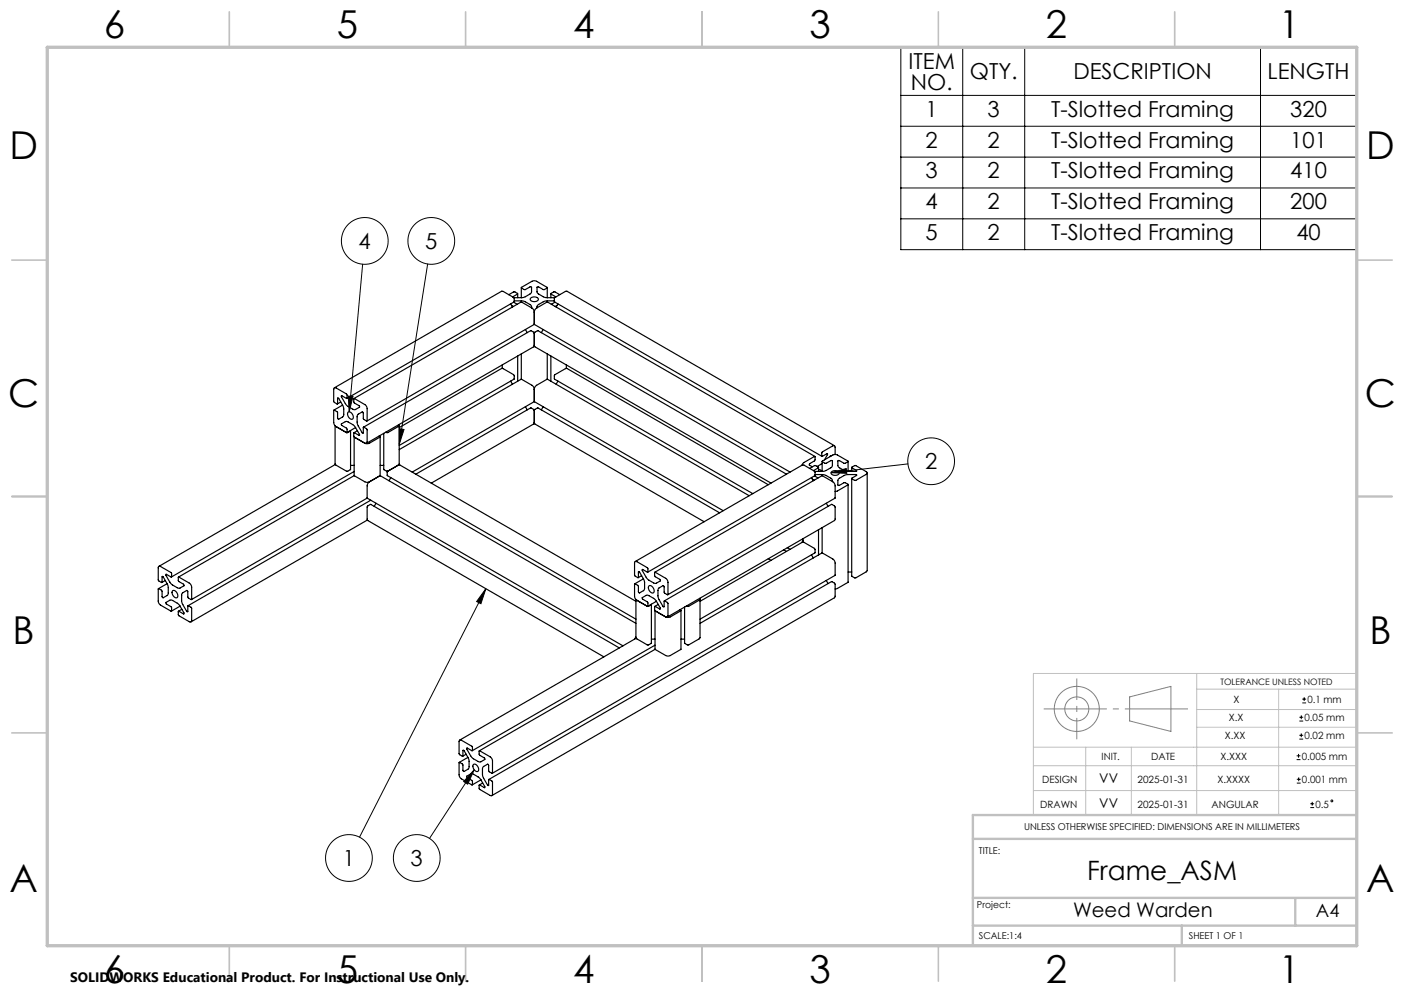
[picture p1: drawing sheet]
<svg xmlns="http://www.w3.org/2000/svg" width="297mm" height="210mm" viewBox="0 0 297 210" stroke-linecap="round" stroke-linejoin="round" font-family="sans-serif">
<g fill="none" stroke="#000" stroke-width=".25">
<path d="M106.2 77.2v.7M107.6 62.3l1.1-.6 .8 .4-1 .7M108 64.3l.4 .6M108.2 64.6l.4 .2M108.6 63.9l.8 .4M108.7 63h1.6M108.8 63.6l2.1 .1 1.3 .8 .2 .6M109.5 62.1v.9M109.5 75.3v5.3M110.3 63l.6-.2 1.2-.6 .3-.5v-1l-1.4 .6-.7-.5 2.2-1.3 .5-.1 .5 .1 2.3 1.3-.8 .5-1.3-.6-.1 1 .2 .4 1.1 .7 .9 .2M110.3 60.8v2.2M110.3 74.8v5.4"/>
<path d="M111.1 69.7l.4 .6M112.2 63.1a1.12 1.12 0 0 1 1.7 .1 .97 .97 0 0 1-.9 .6 .97 .97 0 0 1-.9-.5zM113 66l-.4-.8-2.4-1.3-35.3 20.4M113 68.5l-35.4 20.5M113 70.5l-.1-.2-.7-.4-35.3 20.4M113 73l-.1 .3-35.4 20.5M113 66l.4-.8 2.4-1.3 56.6 32.6M113 68.5l54.1 31.3M113 70.5l.1-.2 .7-.4 52.6 30.4M113 73l.2 .3 49.9 28.9M113 66v2.5M113 70.5v2.5"/>
<path d="M114.9 69.7l-.4 .6M115.8 60.8v2.2M115.8 74.8v5.4M115.8 63h1.5M116.5 62.1v.9M116.5 75.3v5.3M117.3 63.6l-2.2 .1-1.3 .8-.2 .6M117.4 63.9l-.8 .4M117.5 62.8h.1M117.8 64.6l-.4 .2M118 64.3l-.4 .6M118.4 62.3l-1.1-.6-.8 .4 1 .7"/>
<path d="M119.8 77.2v.7M70.7 82l35.4-20.4h.3l2.3 1.4v.9l-35.3 20.4M70.9 90v8.2l2.5 1.5 .8-.4v-8.2l-.7 .4h-.2M70.9 98.2l-37.3 21.6M72.1 85l-.7 .4M72.5 85.7l-1-1.6-.1 .1v1.2l-.8-.4v-2.7a.3 .3 0 0 1 .1-.3 .3 .3 0 0 1 .4 0l2.3 1.4v.9l-1.1-.6-.1 .1 .9 1.6 .5 .6 1.3 .6 1.2-.5-.1-.3-1.1-.7v-.8l2.3 1.3 .3 .3 .2 .5v2.6l-.8-.4-.1-1.3-.2-.2-1 .7-.1 1.5 .2 .7 1 1.6h.1l.1-1.2 .7 .4 .1 2.6a.3 .3 0 0 1-.2 .4 .3 .3 0 0 1-.3-.1M72.5 85.7l.2 .8v1.3l-.2 .4-1 .4-.1-1.4-.8-.4v2.7l.4 .6 2.3 1.4M72.5 85.7l-1.9 1M73.6 87.2a.97 .97 0 0 1 1 .4 .97 .97 0 0 1-.1 1.1 1.04 1.04 0 0 1-.9-1.5zM74.2 98.4h.7M74.9 92.4v8.2l2.4 1.3h.9M74.9 99.7l-38.6 22.3"/>
<path d="M75.2 90.4l-1.8 1.1M75.2 90.4l.9 1.6-.2 .1-1-.6v.9l2.3 1.3M75.2 90.4l-.6-.6-1.1-.6h-.5l-.8 .6 1.2 .8v.8l-.1 .1M75.6 91.1l-.7 .4M80.2 92.2l.2 .2-2.2 1.3-.5 .1-.5-.1M80.4 92.4v8.2M80.4 98.4h.8M81.2 91.6v7.7l.6 .4 .3-.1M82.1 99.6l-.2 .3 .1 .7 52.5 30.3M84.2 98.4l.4-.1 49.9 28.9M84.2 98.4l-2.1 1.2M84.4 89.8v.2l-.2 .2-2.2 1.3-.4-.1"/>
<path d="M84.4 89.9v8.2l-.2 .3M84.4 90.4l21.7-12.5 .3 .1 2.4 1.4-.1 .8-24.3 14M108 80.6l.4 .7M111.1 86l.4 .7M113 82.3l.4-.8 2.4-1.3 42.7 24.6M113 84.9l40 23.1M113 86.8l.1-.2 .7-.3 38.4 22.1M113 89.4l.2 .3 35.8 20.6M113 82.3l-.4-.8-2.4-1.3-25.8 14.9M113 84.9l-25.8 14.9M113 86.8l-.1-.2-.7-.3-24.2 14M113 89.4l-.1 .3-21.7 12.5"/>
<path d="M113 82.3v2.6M113 86.8v2.6M114.9 86l-.4 .7M118 80.6l-.4 .7M169.6 98.4l.5-.6 2.3-1.3v.9l-1.2 .8v.2l.6 .3M171.3 99.1l1.1-.7 .7 .4-1 .7M172.3 99.7h1.6M173.2 99.4h.4l.1 .3M173.2 98.9v.8M173.9 99.7l.9-.2 1.1-.7 .2-.4-.1-1-1.3 .6-.8-.5 2.3-1.3 .5-.1 .5 .1 2.2 1.3-.8 .5-1.3-.6-.1 1 .2 .4 1.2 .7 .8 .2M173.9 98l-1 .7M173.9 97.6v2.1"/>
<path d="M175.8 96.4l-.2 .2M175.8 99.8a1.12 1.12 0 0 1 1.7 .2 .97 .97 0 0 1-.8 .5 .97 .97 0 0 1-.9-.5zM176.5 94.3l-56.6-32.7h-.3l-2.3 1.4v.9l56.6 32.6M176.7 96.1v-1.5a.3 .3 0 0 0-.2-.3 .3 .3 0 0 0-.3 0l-2.3 1.4v.8l1.2-.5-.7 1.2M179.4 97.6v2.1M179.4 99.7h1.8v-.2l-1-.6 .7-.5 2.3 1.3a.3 .3 0 0 1 .2 .3 .3 .3 0 0 1-.2 .3l-2.3 1.3-.7-.4 1-.7v-.1h-1.9l-.7 .2-1.3 .8-.1 1.2 .3 .1 1.2-.6 .7 .4-2.2 1.3-.5 .1M180.2 98.9v.8M74.9 100.6l-37.1 21.4M77.7 105.3l-37.2 21.5M77.7 105.4l54.1 31.2M77.7 110l-37.3 21.5M78.2 101.9l-.5 .7v2.8"/>
<path d="M78.4 105.8l-38.6 22.3M79.5 106.4l-.3 .7M80.4 100.6l54.1 31.2M80.4 100.6l-2.2 1.3M82.7 101l-.4 .7M134.4 118.8l35.3-20.5 .4 .1 2.3 1.3v.9l-35.4 20.4M162.5 102.5l-42.6-24.6-.3 .1-2.3 1.3v.9l41.9 24.2M162.5 118.2l.6 .3M165.8 116.3l.6 .3M166.6 115.8l.5 .4M169.9 114.3l-.3 .4M169.9 113.9v.7"/>
<path d="M171.7 101l.3 .7M171.7 117.3l.3 .7M171.8 101.3l.4 .3M172.3 100.6l.8 .5M172.4 100.4l2.2 .1 1.3 .7 .2 .6M173.2 112v5.4M173.9 111.6v5.3M174.8 106.4l.4 .7M179.4 102.5v20.6l-2.2 1.3-.5 .2M183.4 100v20.6l-.2 .3-2.3 1.3-.7-.4v-20.6M35 122.8l-.8 .4M35.3 123.4l.3 .9v1.3l-.3 .3-.9 .5-.1-1.4-.8-.5v2.6l.1 .5 .4 .4 2.2 1.3v-.9l-1.1-.9 .8-.6 .6 .1 1.2 .7 .4 .5"/>
<path d="M35.3 123.4l-.9-1.5-.1 .1v1.2l-.8-.4v-2.7a.3 .3 0 0 1 .1-.3 .3 .3 0 0 1 .4 0l2.3 1.4-.1 .8-1-.6-.1 .2 .9 1.6 .5 .5 1.3 .7 1.1-.5v-.3l-1.1-.7v-.9l2.2 1.3 .4 .4 .1 .5v2.6l-.7-.4-.1-1.3-.2-.2-1 .7-.1 1.4 .2 .8 1 1.6 .1-.1 .1-1.2 .7 .4v2.7a.3 .3 0 0 1-.1 .3 .3 .3 0 0 1-.4 0l-2.2-1.4v-.8l1 .5h.2l-.9-1.6M35.3 123.4l-1.8 1.1M36.5 124.9a.97 .97 0 0 1 .9 .5 .97 .97 0 0 1 0 1 1.04 1.04 0 0 1-.9-1.5zM38.1 128.2l-1.8 1M38.5 128.9l-.7 .4M131 137l-52.6-30.3-.7 .4v2.7l.1 .3 49.9 28.8M134.5 126.8v8.1l2.5 1.5 .8-.4v-8.2M134.5 134.7l-.2 .4M134.6 135l-37.3 21.5M135.7 121.7l-.7 .5M136.1 122.4l.3 .8-.1 1.3-.2 .4-.9 .5-.2-1.5-.8-.4v2.7l.4 .7 2.3 1.3M136.1 122.4l-.9-1.5-.2 .1v1.1l-.7-.4-.1-2.6a.3 .3 0 0 1 .2-.3 .3 .3 0 0 1 .3 0l2.3 1.4v.8l-1.1-.6-.1 .2 .9 1.6 .6 .5 1.3 .7 1.1-.6-.1-.2-1.1-.7 .1-.9 2.2 1.3 .4 .4 .1 .5v2.5l-.8-.3v-1.3l-.2-.3-1.1 .7v1.5l.2 .7 .9 1.6h.2v-1.2l.8 .4v2.7a.3 .3 0 0 1-.1 .3 .3 .3 0 0 1-.4 0"/>
<path d="M136.1 122.4l-1.8 1.1M137.3 123.9a.97 .97 0 0 1 .9 .5 .97 .97 0 0 1 0 1 1.04 1.04 0 0 1-.9-1.5zM137.8 127.8l-.6 .4h-.3M137.8 135.2h.8M138.5 121l35.4-20.4 2.3 1.3 .3 .4 .2 .4-.1 2.7-35.3 20.4M138.6 136.4l-38.7 22.4M138.6 137.3l-37.2 21.5M138.9 127.2l-1.9 1M138.9 127.2l.8 1.5-.1 .1-1.1-.6v.9l2.3 1.4M138.9 127.2l-.5-.5-1.1-.7-.6-.1-.9 .6 1.2 .9 .1 .8h-.2M139.2 127.8l-.7 .4M140.5 127.1l35.4-20.4 .7 .4 .1 2.7-.2 .3-35.3 20.4"/>
<path d="M143.8 128.9l.2 .3-2.2 1.3-.5 .1-.5-.1M144.1 129.1l-.1 8.2-2.2 1.3-.5 .1-.5-.1-2.2-1.3v-8.2M144.1 135.2h.7M148 126.5l.1 .2-.2 .3-2.2 1.2-.4-.1M148.1 126.7v8.2l-2.5 1.5-.8-.4v-7.6M148.1 131.8l25.8-14.9 2.3 1.3 .4 .5v3l-72.5 41.8M148.1 127.2l21.6-12.5h.4l2.3 1.4v.8l-24.3 14M174.8 122.8l.4 .6M179.4 121h.8M98.6 159.5l-.7 .4M99 160.2l-.9-1.6-.2 .1v1.2l-.7-.4-.1-2.7a.3 .3 0 0 1 .2-.3 .3 .3 0 0 1 .3 0l2.3 1.4v.9l-1.1-.6-.1 .1 .9 1.6 .6 .6 1.3 .6 1.1-.5-.1-.3-1.1-.7v-.8l2.3 1.3 .3 .3 .2 .5v2.6l-.8-.4v-1.3l-.2-.2-1.1 .7v1.5l.2 .7 .9 1.6h.2v-1.2l.7 .4 .1 2.6a.3 .3 0 0 1-.2 .4 .3 .3 0 0 1-.3-.1l-2.3-1.3v-.9l1.1 .6 .1-.1-.9-1.6M99 160.2l.2 .8v1.3l-.2 .4-.9 .4-.2-1.4-.8-.4v2.6l.2 .4 .3 .4 2.3 1.3v-.9l-1.2-.8 .9-.6h.4l1.1 .6 .6 .6"/>
<path d="M99 160.2l-1.8 1M100.2 161.7a.97 .97 0 0 1 .9 .4 .97 .97 0 0 1 0 1.1 1.04 1.04 0 0 1-.9-1.5zM101.7 164.9l-1.8 1.1M102.1 165.6l-.7 .4M103.4 164.8l72.5-41.8 .7 .4 .1 2.7-.2 .3-72.5 41.9"/>
</g>
<g fill="none" stroke="#000" stroke-width=".21">
<path d="M190.6 10h96.4v42.8h-96.4zM203.7 10v42.8M216.8 10v42.8M266.6 10v42.8M190.6 20.2h96.4M190.6 26.7h96.4M190.6 33.2h96.4M190.6 39.8h96.4M76.7 55.9l-2.8 31.2M90.5 55.8l-6.1 38.2M190.6 46.3h96.4M73.7 83.8h1l-.8 3.3z"/>
<path d="M84.5 90.7l1 .1-1.1 3.2zM175.8 100l3.2-.9 .1 1zM192.1 98.1l-16.3 1.9M102.8 124.5l-1.1 3.2-.9-.5zM102.8 124.5l-26.7 52.5M274.3 159.8h.8M274.7 159.4v.8M274.9 156.3h.8M274.9 155.5h.8M274.9 152.5h.8M274.9 151.7h.8M275.3 155.1v.8"/>
<path d="M275.3 151.3v.8M275.5 148.7h.8M275.5 147.8h.8M275.9 147.4v.9M100.3 162.8l-1.4 3-.8-.5zM100.3 162.8l-9.4 14.5M274.3 160.6h.8M274.3 165.6h.8M274.3 164.8h.8M274.7 164.4v.8M277.2 170.8h.8M277.2 170h.8"/>
<path d="M277.6 169.6v.8"/>
<circle cx="77.2" cy="51" r="4.9"/>
<circle cx="91.2" cy="51" r="4.9"/>
<circle cx="197" cy="97.5" r="4.9"/>
<circle cx="281.7" cy="169.4" r=".2"/>
<circle cx="73.8" cy="181.5" r="4.9"/>
<circle cx="88.2" cy="181.5" r="4.9"/>
</g>
<g fill="none" stroke="#808080" stroke-width=".21">
<path d="M239 147.4l8.7-2.2v9.5l-8.7-2.2z"/>
<circle cx="227.8" cy="149.9" r="2.54"/>
<circle cx="227.8" cy="149.9" r="4.8"/>
</g>
<path d="M220.8 149.9h30.5" fill="none" stroke="#808080" stroke-width=".21" stroke-dasharray="15.2 1.3 1.3 1.3" stroke-dashoffset="1.9" stroke-linecap="butt"/>
<path d="M227.8 143.5v12.9" fill="none" stroke="#808080" stroke-width=".21" stroke-dasharray="15.2 1.3 1.3 1.3" stroke-dashoffset="10.7" stroke-linecap="butt"/>
<path d="M218.6 158h68.4M229.7 158v14.4M239.3 158v14.4M253.1 145.7h33.9M253.1 150h33.9M253.1 153.8h33.9M253.1 142.4v30M270.5 145.7v26.7M287 142.4h-68.4v30M218.6 161.9h68.4M218.6 167.2h68.4" fill="none" stroke="#c0c0c0" stroke-width=".21"/>
<g fill="none" stroke="#c0c0c0" stroke-width=".35">
<path d="M48.5 2.5v7.5M98.5 2.5v7.5M148.5 2.5v7.5M198.5 2.5v7.5M248.5 2.5v7.5M2.5 55h7.5M287 55h7.5M2.5 105h7.5M287 105h7.5M2.5 155h7.5M287 155h7.5M48.5 200v7.5"/>
<path d="M98.5 200v7.5M148.5 200v7.5M198.5 200v7.5M248.5 200v7.5"/>
</g>
<path d="M205.8 177.4h81.2M287 172.4h-81.2v27.6M205.8 195.8h81.2M205.8 189.9h81.2M250 195.8v4.2M274 190.2v5.6" fill="none" stroke="#c0c0c0" stroke-width=".5"/>
<path d="M10 10h277v190h-277z" fill="none" stroke="#c0c0c0" stroke-width=".7"/>
<path d="M73.7 83.8h1l-.8 3.3zM84.5 90.7l1 .1-1.1 3.2zM175.8 100l3.2-.9 .1 1zM102.8 124.5l-1.1 3.2-.9-.5zM100.3 162.8l-1.4 3-.8-.5z" fill="#000"/>
<g font-size="8.1">
<text x="22" y="8">6</text>
<text x="71.2" y="8">5</text>
<text x="121.2" y="8">4</text>
<text x="171.2" y="8">3</text>
<text x="221.2" y="8">2</text>
<text x="270.5" y="8">1</text>
<text x="2" y="33.6">D</text>
<text x="289" y="33.6">D</text>
<text x="1.7" y="86.1">C</text>
<text x="288.7" y="86.1">C</text>
<text x="2.7" y="136.1">B</text>
<text x="289.7" y="136.1">B</text>
<text x="2" y="188.6">A</text>
<text x="289" y="188.6">A</text>
<text x="22" y="208">6</text>
<text x="71.2" y="208">5</text>
<text x="121.2" y="208">4</text>
<text x="171.2" y="208">3</text>
<text x="221.2" y="208">2</text>
<text x="270.5" y="208">1</text>
</g>
<text font-size="5.6" x="230" y="186">Frame_ASM</text>
<g font-size="4.7">
<text x="192.2" y="14.5">ITEM</text>
<text x="205.2" y="16.8">QTY.</text>
<text x="227.1" y="16.8">DESCRIPTION</text>
<text x="268.1" y="16.8">LENGTH</text>
<text x="192.7" y="19">NO.</text>
<text x="195.8" y="24.7">1</text>
<text x="208.9" y="24.7">3</text>
<text x="222.4" y="24.7">T-Slotted Framing</text>
<text x="272.9" y="24.7">320</text>
<text x="195.8" y="31.2">2</text>
<text x="208.9" y="31.2">2</text>
<text x="222.4" y="31.2">T-Slotted Framing</text>
<text x="272.9" y="31.2">101</text>
<text x="195.8" y="37.7">3</text>
<text x="208.9" y="37.7">2</text>
<text x="222.4" y="37.7">T-Slotted Framing</text>
<text x="272.9" y="37.7">410</text>
<text x="195.8" y="44.3">4</text>
<text x="208.9" y="44.3">2</text>
<text x="222.4" y="44.3">T-Slotted Framing</text>
<text x="272.9" y="44.3">200</text>
<text x="75.9" y="52.6">4</text>
<text x="89.9" y="52.6">5</text>
<text x="195.8" y="50.8">5</text>
<text x="208.9" y="50.8">2</text>
<text x="222.4" y="50.8">T-Slotted Framing</text>
<text x="274.2" y="50.8">40</text>
<text x="195.7" y="99.2">2</text>
<text x="72.5" y="183.1">1</text>
<text x="86.9" y="183.1">3</text>
</g>
<text font-size="4.2" x="227" y="193.9">Weed Warden</text>
<text font-size="3.9" x="278.4" y="193.9">A4</text>
<text font-size="2.9" x="14.9" y="207.6">SOLIDWORKS Educational Product. For Instructional Use Only.</text>
<g font-size="2.8">
<text x="232.6" y="165.6">VV</text>
<text x="232.6" y="170.8">VV</text>
</g>
<g font-size="2.1">
<text x="261" y="148.6">X</text>
<text x="276.6" y="148.6">0.1 mm</text>
<text x="260" y="152.5">X.X</text>
<text x="276" y="152.5">0.05 mm</text>
<text x="233" y="160.6">INIT.</text>
<text x="243.5" y="160.6">DATE</text>
<text x="258.2" y="160.6">X.XXX</text>
<text x="259.1" y="156.3">X.XX</text>
<text x="275.4" y="160.6">0.005 mm</text>
<text x="276" y="156.3">0.02 mm</text>
<text x="220.5" y="165.6">DESIGN</text>
<text x="240.6" y="165.6">2025-01-31</text>
<text x="257.6" y="165.6">X.XXXX</text>
<text x="275.4" y="165.6">0.001 mm</text>
<text x="220.1" y="170.8">DRAWN</text>
<text x="240.6" y="170.8">2025-01-31</text>
<text x="256.3" y="170.8">ANGULAR</text>
<text x="278.3" y="170.8">0.5</text>
</g>
<g font-size="2">
<text x="216.6" y="175.5">UNLESS OTHERWISE SPECIFIED: DIMENSIONS ARE IN MILLIMETERS</text>
<text x="207.1" y="180.6">TITLE:</text>
<text x="206.7" y="192.1">Project:</text>
<text x="207.1" y="198.6">SCALE:1:4</text>
<text x="251.5" y="198.6">SHEET 1 OF 1</text>
</g>
<text font-size="1.9" x="258.2" y="144.8">TOLERANCE UNLESS NOTED</text>
</svg>
